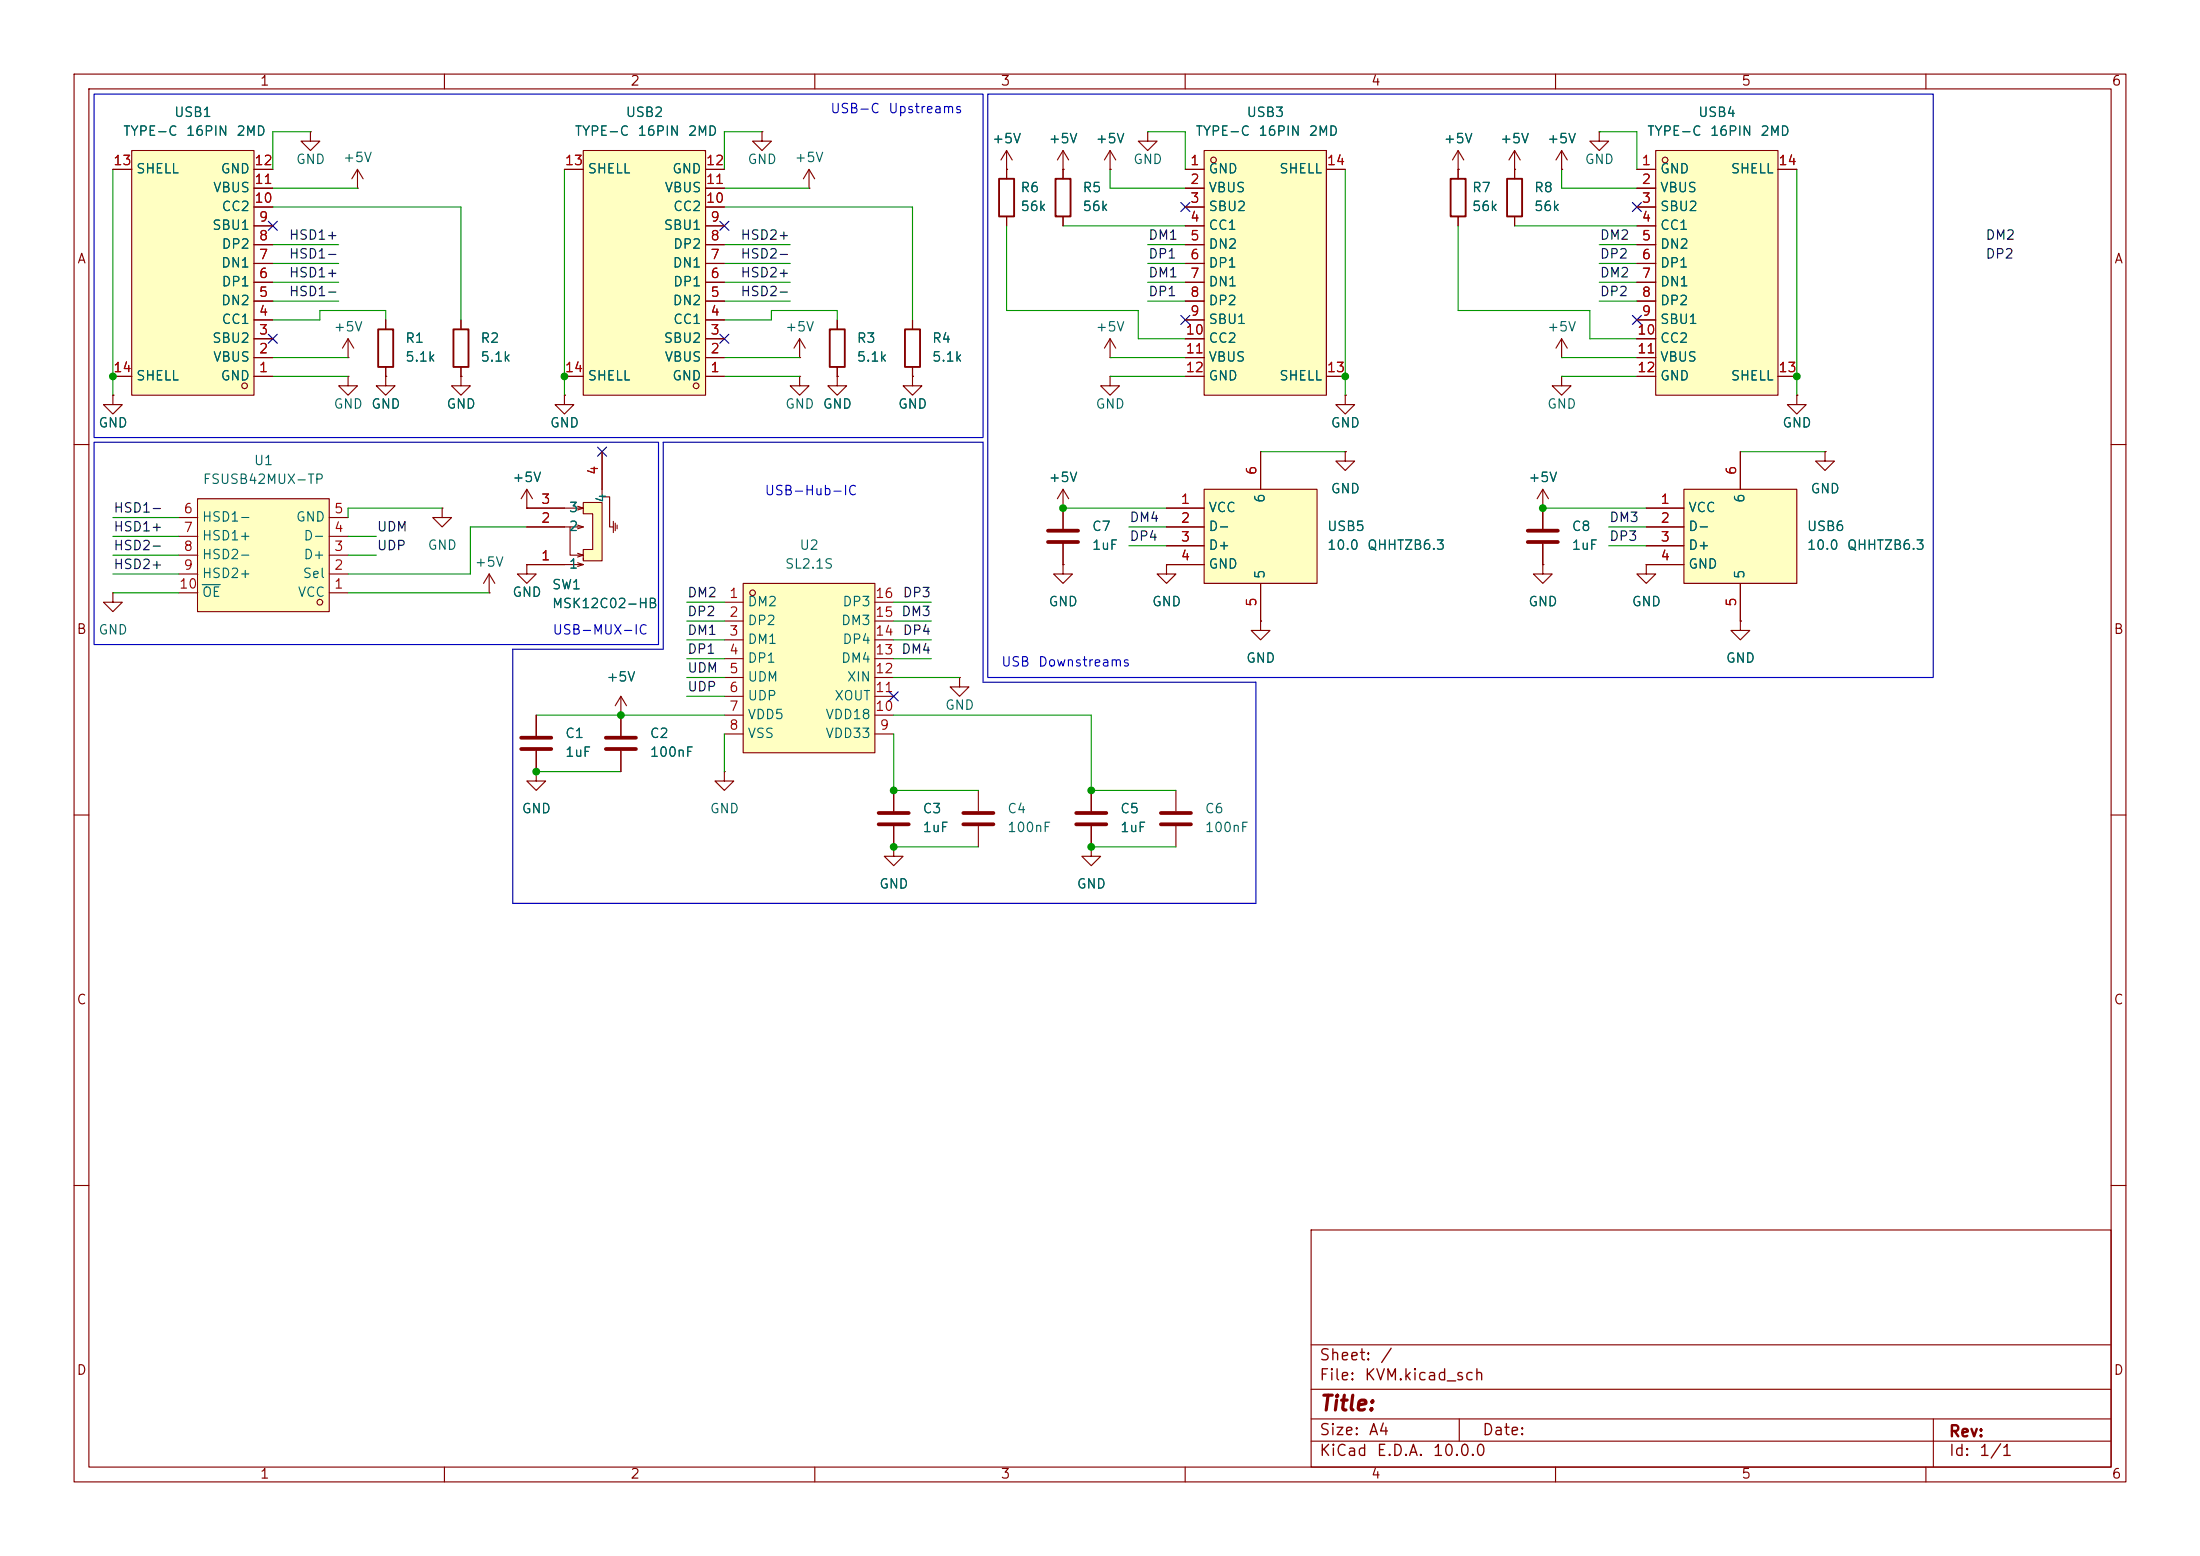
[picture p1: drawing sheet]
<svg xmlns="http://www.w3.org/2000/svg" width="297mm" height="210mm" viewBox="0 0 297 210" stroke-linecap="round" stroke-linejoin="round" font-family="sans-serif">
<g fill="none" stroke="#840000" stroke-width=".15">
<path d="M10 10h277v190h-277zM12 12h273v186h-273zM60 10v2M110 10v2M160 10v2M210 10v2M260 10v2M143.5 22.9h.1M143.5 20.3l-.8 1.3M143.5 20.3l.8 1.3M143.5 20.3v2.6M149.9 22.9h.1"/>
<path d="M149.9 20.3l-.8 1.3M149.9 20.3l.7 1.3M149.9 20.3v2.6M76.2 53.3v1.3h1.3l-1.3 1.3-1.3-1.3h1.3M76.2 53.3h.1M10 60h2M285 60h2M83.8 96.5v2.8M10 110h2M83.8 101.3v2.8M120.6 114.3v1.3h1.3l-1.3 1.2-1.2-1.2h1.2M120.6 114.3h.1"/>
<path d="M120.6 106.7v2.8M120.6 111.5v2.8M285 110h2M10 160h2M177 166h108v32h-108zM285 160h2M60 198v2M110 198v2M160 198v2M177 194.5h108M177 191.5h108M177 187.5h108"/>
<path d="M177 181.5h108M197 191.5v3M210 198v2M260 198v2M261 191.5v6.5"/>
</g>
<path d="M81.8 99.6h4.1M81.8 101.1h4.1M118.6 109.7h4.1M118.6 111.3h4.1" fill="none" stroke="#840000" stroke-width=".51"/>
<path d="M100.3 78.7h17.8v22.9h-17.8z" fill="#ffffc2"/>
<g fill="none" stroke="#840000" stroke-width=".15">
<path d="M215.9 17.8v1.3h1.3l-1.3 1.2-1.3-1.2h1.3M215.9 17.8h.1M143.5 22.9v1.2M143.5 29.2v1.3M210.8 22.9h.1M210.8 20.3l-.7 1.3M210.8 20.3l.8 1.3M210.8 20.3v2.6M59.7 68.6v1.3h1.3l-1.3 1.2-1.3-1.2h1.3M59.7 68.6h.1M66 77.5l-.7 1.2M66 77.5l.8 1.2"/>
<path d="M66 77.5v2.5M71.1 68.6h.1M71.1 76.2v1.3h1.3l-1.3 1.2-1.3-1.2h1.3M71.1 76.2h.1M71.1 66l-.7 1.3M71.1 66l.8 1.3M71.1 66v2.6M100.3 78.7h17.8v22.9h-17.8zM66 80h.1M72.4 96.5v2.8M83.8 96.5h.1M83.8 94l-.7 1.3"/>
<path d="M83.8 94l.8 1.3M83.8 94v2.5M97.8 81.3h2.5M97.8 83.8h2.5M97.8 86.4h2.5M97.8 88.9h2.5M97.8 91.4h2.5M97.8 94h2.5M97.8 96.5h2.5M97.8 99.1h2.5M118.1 81.3h2.5M118.1 83.8h2.5"/>
<path d="M118.1 86.4h2.5M118.1 88.9h2.5M118.1 91.4h2.5M118.1 94h2.5M118.1 96.5h2.5M118.1 99.1h2.5M72.4 104.1v1.3h1.3l-1.3 1.3-1.3-1.3h1.3M72.4 104.1h.1M72.4 101.3v2.8M97.8 104.1v1.3h1.3l-1.3 1.3-1.3-1.3h1.3M97.8 104.1h.1M147.3 114.3v1.3h1.3l-1.3 1.2-1.3-1.2h1.3"/>
<path d="M147.3 114.3h.1"/>
<circle cx="101.6" cy="80" r=".38"/>
</g>
<path d="M142.5 24.1h2v5.1h-2z" fill="none" stroke="#840000" stroke-width=".25"/>
<path d="M70.4 99.6h4M70.4 101.1h4" fill="none" stroke="#840000" stroke-width=".51"/>
<path d="M78.7 67.8h2.6v7.9h-2.6v-1.5h1.3v-4.9h-1.3z" fill="#ffffc2"/>
<g fill="none" stroke="#840000" stroke-width=".15">
<path d="M71.1 76.2h7.6M71.1 71.1h7.6M77 71.1v3.8h1.7l-.7-.2M78 68.3l.7 .3h-7.6M78 76l.7 .2M78 70.9l.7 .2M78.7 67.8h2.6v7.9h-2.6v-1.5h1.3v-4.9h-1.3zM78.7 76.2l-.7 .3M78.7 74.9l-.7 .3M78.7 71.1l-.7 .3M78.7 68.6l-.7 .2M81.3 61v6.1h1v4h.5"/>
<path d="M82.8 70.4v1.5M83.1 70.6v1M83.3 70.9v.5"/>
</g>
<path d="M26.7 67.3h17.7v15.3h-17.7z" fill="#ffffc2"/>
<g fill="none" stroke="#840000" stroke-width=".15">
<path d="M15.2 53.3v1.3h1.3l-1.3 1.3-1.2-1.3h1.2M15.2 53.3h.1M24.1 77.5h2.6M24.1 74.9h2.6M24.1 72.4h2.6M24.1 69.9h2.6M26.7 67.3h17.7v15.3h-17.7zM44.4 77.5h2.6M44.4 74.9h2.6M44.4 72.4h2.6M44.4 69.9h2.6M15.2 80v1.3h1.3l-1.3 1.3-1.2-1.3h1.2"/>
<path d="M15.2 80h.1M24.1 80h2.6M44.4 80h2.6"/>
<circle cx="43.2" cy="81.3" r=".38"/>
</g>
<path d="M27.3 78.9h2.4" fill="none" stroke="#006464" stroke-width=".15"/>
<path d="M162.6 66h15.2v12.7h-15.2z" fill="#ffffc2"/>
<path d="M157.5 68.6h5.1M157.5 71.1h5.1M157.5 73.7h5.1M157.5 76.2h5.1M162.6 66h15.2v12.7h-15.2zM170.2 61v5M170.2 78.7v5.1" fill="none" stroke="#840000" stroke-width=".15"/>
<path d="M223.5 20.3h16.5v33h-16.5z" fill="#ffffc2"/>
<g fill="none" stroke="#840000" stroke-width=".15">
<path d="M221 22.9h2.5M221 25.4h2.5M221 27.9h2.5M221 30.5h2.5M221 33h2.5M221 35.6h2.5M221 38.1h2.5M223.5 20.3h16.5v33h-16.5zM240 22.9h2.6M221 40.6h2.5M221 43.2h2.5M221 45.7h2.5"/>
<path d="M221 48.3h2.5M221 50.8h2.5M240 50.8h2.6"/>
<circle cx="224.8" cy="21.6" r=".38"/>
</g>
<path d="M227.3 66h15.3v12.7h-15.3z" fill="#ffffc2"/>
<g fill="none" stroke="#840000" stroke-width=".15">
<path d="M154.9 17.8v1.3h1.3l-1.3 1.2-1.2-1.2h1.2M154.9 17.8h.1M48.3 25.4h.1M48.3 22.9l-.8 1.2M48.3 22.9l.7 1.2M48.3 22.9v2.5M196.8 22.9h.1M196.8 20.3l-.7 1.3M196.8 20.3l.8 1.3M196.8 20.3v3.8M196.8 29.2v1.3M204.5 22.9h.1"/>
<path d="M204.5 20.3v3.8M204.5 29.2v1.3M204.5 20.3l-.8 1.3M204.5 20.3l.7 1.3M47 48.3h.1M47 50.8v1.3h1.3l-1.3 1.2-1.3-1.2h1.3M47 50.8h.1M47 45.7l-.8 1.3M47 45.7l.8 1.3M47 45.7v2.6M52.1 50.8v1.3h1.2l-1.2 1.2-1.3-1.2h1.3M52.1 50.8h.1"/>
<path d="M52.1 43.2v1.3M52.1 49.5v1.3M62.2 50.8v1.3h1.3l-1.3 1.2-1.2-1.2h1.2M62.2 50.8h.1M62.2 43.2v1.3M62.2 49.5v1.3M123.2 50.8v1.3h1.3l-1.3 1.2-1.3-1.2h1.3M123.2 50.8h.1M123.2 43.2v1.3M123.2 49.5v1.3M149.9 48.3h.1M149.9 50.8v1.3h1.2l-1.2 1.2-1.3-1.2h1.3"/>
<path d="M149.9 50.8h.1M149.9 45.7l-.8 1.3M149.9 45.7l.7 1.3M149.9 45.7v2.6M210.8 48.3h.1M210.8 45.7l-.7 1.3M210.8 45.7l.8 1.3M210.8 45.7v2.6M143.5 68.6h.1M143.5 76.2v1.3h1.3l-1.3 1.2-1.3-1.2h1.3M143.5 76.2h.1M143.5 66v5.4"/>
<path d="M143.5 73.4v2.8M143.5 66l-.8 1.3M143.5 66l.8 1.3M157.5 76.2v1.3h1.2l-1.2 1.2-1.3-1.2h1.3M157.5 76.2h.1M222.2 68.6h5.1M222.2 71.1h5.1M222.2 73.7h5.1M222.2 76.2h5.1M227.3 66h15.3v12.7h-15.3zM234.9 61v5M234.9 78.7v5.1"/>
<path d="M246.4 61v1.2h1.2l-1.2 1.3-1.3-1.3h1.3M246.4 61h.1M129.5 91.4v1.3h1.3l-1.3 1.3-1.2-1.3h1.2M129.5 91.4h.1M234.9 83.8v1.3h1.3l-1.3 1.3-1.2-1.3h1.2M234.9 83.8h.1M132.1 106.7v2.8M132.1 111.5v2.8M147.3 106.7v2.8M147.3 111.5v2.8M158.7 106.7v2.8M158.7 111.5v2.8"/>
</g>
<path d="M195.8 24.1h2.1v5.1h-2.1zM203.5 24.1h2v5.1h-2zM51.1 44.5h2v5h-2zM61.2 44.5h2v5h-2zM122.2 44.5h2v5h-2z" fill="none" stroke="#840000" stroke-width=".25"/>
<path d="M141.5 71.6h4M141.5 73.2h4M130 109.7h4.1M130 111.3h4.1M145.3 109.7h4.1M145.3 111.3h4.1M156.7 109.7h4.1M156.7 111.3h4.1" fill="none" stroke="#840000" stroke-width=".51"/>
<path d="M17.8 20.3h16.5v33h-16.5z" fill="#ffffc2"/>
<g fill="none" stroke="#840000" stroke-width=".15">
<path d="M102.9 17.8v1.3h1.2l-1.2 1.2-1.3-1.2h1.3M102.9 17.8h.1M15.2 22.9h2.6M17.8 20.3h16.5v33h-16.5zM34.3 38.1h2.5M34.3 35.6h2.5M34.3 33h2.5M34.3 30.5h2.5M34.3 27.9h2.5M34.3 25.4h2.5M34.3 22.9h2.5M109.2 25.4h.1"/>
<path d="M109.2 22.9l-.7 1.2M109.2 22.9l.8 1.2M109.2 22.9v2.5M15.2 50.8h2.6M34.3 50.8h2.5M34.3 48.3h2.5M34.3 45.7h2.5M34.3 43.2h2.5M34.3 40.6h2.5M107.9 50.8v1.3h1.3l-1.3 1.2-1.2-1.2h1.2M107.9 50.8h.1M107.9 48.3h.1"/>
<path d="M107.9 45.7l-.7 1.3M107.9 45.7l.8 1.3M107.9 45.7v2.6M113 50.8v1.3h1.3l-1.3 1.2-1.2-1.2h1.2M113 50.8h.1M113 43.2v1.3M113 49.5v1.3M210.8 50.8v1.3h1.3l-1.3 1.2-1.3-1.2h1.3M210.8 50.8h.1M242.6 53.3v1.3h1.2l-1.2 1.3-1.3-1.3h1.3M242.6 53.3h.1M181.6 61v1.2h1.3l-1.3 1.3-1.3-1.3h1.3"/>
<path d="M181.6 61h.1M208.3 76.2v1.3h1.2l-1.2 1.2-1.3-1.2h1.3M208.3 76.2h.1M208.3 68.6h.1M208.3 66v5.4M208.3 73.4v2.8M208.3 66l-.8 1.3M208.3 66l.7 1.3M222.2 76.2v1.3h1.3l-1.3 1.2-1.2-1.2h1.2M222.2 76.2h.1"/>
<circle cx="33" cy="52.1" r=".38"/>
</g>
<path d="M112 44.5h2v5h-2z" fill="none" stroke="#840000" stroke-width=".25"/>
<path d="M206.2 71.6h4.1M206.2 73.2h4.1" fill="none" stroke="#840000" stroke-width=".51"/>
<path d="M78.7 20.3h16.5v33h-16.5z" fill="#ffffc2"/>
<g fill="none" stroke="#840000" stroke-width=".15">
<path d="M76.2 22.9h2.5M78.7 20.3h16.5v33h-16.5zM95.2 38.1h2.6M95.2 35.6h2.6M95.2 33h2.6M95.2 30.5h2.6M95.2 27.9h2.6M95.2 25.4h2.6M95.2 22.9h2.6M135.9 22.9h.1M135.9 20.3l-.8 1.3M135.9 20.3l.8 1.3"/>
<path d="M135.9 20.3v3.8M135.9 29.2v1.3M76.2 50.8h2.5M95.2 50.8h2.6M95.2 48.3h2.6M95.2 45.7h2.6M95.2 43.2h2.6M95.2 40.6h2.6"/>
<circle cx="94" cy="52.1" r=".38"/>
</g>
<path d="M134.9 24.1h2v5.1h-2z" fill="none" stroke="#840000" stroke-width=".25"/>
<path d="M162.6 20.3h16.5v33h-16.5z" fill="#ffffc2"/>
<g fill="none" stroke="#840000" stroke-width=".15">
<path d="M41.9 17.8v1.3h1.3l-1.3 1.2-1.3-1.2h1.3M41.9 17.8h.1M15.2 22.9h2.6M34.3 22.9h2.5M34.3 25.4h2.5M34.3 27.9h2.5M34.3 30.5h2.5M34.3 33h2.5M34.3 35.6h2.5M34.3 38.1h2.5M76.2 22.9h2.5M95.2 22.9h2.6"/>
<path d="M95.2 25.4h2.6M95.2 27.9h2.6M95.2 30.5h2.6M95.2 33h2.6M95.2 35.6h2.6M95.2 38.1h2.6M135.9 22.9h.1M135.9 22.9v1.2M135.9 29.2v1.3M143.5 22.9h.1M143.5 22.9v1.2M143.5 29.2v1.3"/>
<path d="M149.9 22.9h.1M160 22.9h2.6M160 25.4h2.6M160 27.9h2.6M160 30.5h2.6M160 33h2.6M160 35.6h2.6M160 38.1h2.6M162.6 20.3h16.5v33h-16.5zM179.1 22.9h2.5M196.8 22.9h.1M196.8 22.9v1.2"/>
<path d="M196.8 29.2v1.3M204.5 22.9h.1M204.5 22.9v1.2M204.5 29.2v1.3M210.8 22.9h.1M221 22.9h2.5M221 25.4h2.5M221 27.9h2.5M221 30.5h2.5M221 33h2.5M221 35.6h2.5M221 38.1h2.5"/>
<path d="M240 22.9h2.6M15.2 53.3h.1M15.2 50.8h2.6M34.3 40.6h2.5M34.3 43.2h2.5M34.3 45.7h2.5M34.3 48.3h2.5M34.3 50.8h2.5M52.1 50.8h.1M52.1 43.2v1.3M52.1 49.5v1.3M62.2 50.8h.1"/>
<path d="M62.2 43.2v1.3M62.2 49.5v1.3M76.2 53.3h.1M76.2 50.8h2.5M95.2 40.6h2.6M95.2 43.2h2.6M95.2 45.7h2.6M95.2 48.3h2.6M95.2 50.8h2.6M113 50.8h.1M113 43.2v1.3M113 49.5v1.3"/>
<path d="M123.2 50.8h.1M123.2 43.2v1.3M123.2 49.5v1.3M160 40.6h2.6M160 43.2h2.6M160 45.7h2.6M160 48.3h2.6M160 50.8h2.6M179.1 50.8h2.5M181.6 53.3v1.3h1.3l-1.3 1.3-1.3-1.3h1.3M181.6 53.3h.1M221 40.6h2.5"/>
<path d="M221 43.2h2.5M221 45.7h2.5M221 48.3h2.5M221 50.8h2.5M240 50.8h2.6M242.6 53.3h.1M71.1 76.2h.1M71.1 68.6h.1M71.1 76.2h5.1M71.1 71.1h5.1M71.1 68.6h5.1M81.3 61v5"/>
<path d="M143.5 68.6h.1M143.5 76.2h.1M143.5 68.6v2.8M143.5 73.4v2.8M157.5 76.2h.1M157.5 76.2h5.1M157.5 71.1h5.1M157.5 68.6h5.1M157.5 73.7h5.1M170.2 61v5M170.2 78.7v5.1M181.6 61h.1"/>
<path d="M208.3 68.6h.1M208.3 76.2h.1M208.3 68.6v2.8M208.3 73.4v2.8M222.2 76.2h.1M222.2 76.2h5.1M222.2 71.1h5.1M222.2 68.6h5.1M222.2 73.7h5.1M234.9 61v5M234.9 78.7v5.1M246.4 61h.1"/>
<path d="M72.4 96.5v2.8M83.8 96.5h.1M83.8 96.5v2.8M170.2 83.8v1.3h1.2l-1.2 1.3-1.3-1.3h1.3M170.2 83.8h.1M234.9 83.8h.1M72.4 104.1h.1M72.4 101.3v2.8M83.8 101.3v2.8M120.6 114.3h.1M120.6 106.7v2.8M120.6 111.5v2.8"/>
<path d="M147.3 114.3h.1M147.3 106.7v2.8M147.3 111.5v2.8"/>
<circle cx="163.8" cy="21.6" r=".38"/>
</g>
<path d="M12.7 12.7h120v46.4h-120zM133.3 12.7h127.7v78.7h-127.7zM12.7 59.7h76.2v27.3h-76.2zM89.5 59.7h43.2v32.4h36.8v29.8h-100.3v-34.3h20.3z" fill="none" stroke="#0000c2" stroke-width=".15"/>
<g fill="none" stroke="#009600" stroke-width=".15">
<path d="M41.9 17.8h-5.1v5.1M102.9 17.8h-5.1v5.1M154.9 17.8h5.1v5.1M215.9 17.8h5.1v5.1M15.2 22.9v30.4M36.8 27.9h25.4v15.3M36.8 33h8.9M36.8 38.1h8.9M36.8 35.6h8.9M36.8 25.4h11.5M76.2 22.9v30.4M97.8 27.9h25.4v15.3"/>
<path d="M97.8 33h8.9M97.8 38.1h8.9M97.8 35.6h8.9M97.8 25.4h11.4M135.9 30.5v11.4h17.8v3.8h6.3M143.5 30.5h16.5M149.9 22.9v2.5h10.1M154.9 33h5.1M154.9 38.1h5.1M154.9 35.6h5.1M181.6 22.9v30.4M196.8 30.5v11.4h17.8v3.8h6.4"/>
<path d="M204.5 30.5h16.5M210.8 22.9v2.5h10.2M215.9 33h5.1M215.9 38.1h5.1M215.9 35.6h5.1M242.6 22.9v30.4M36.8 50.8h10.2M36.8 48.3h10.2M36.8 40.6h8.9M36.8 43.2h6.4v-1.3h8.9v1.3M97.8 50.8h10.1M97.8 48.3h10.1"/>
<path d="M97.8 40.6h8.9M97.8 43.2h6.3v-1.3h8.9v1.3M149.9 50.8h10.1M149.9 48.3h10.1M154.9 40.6h5.1M210.8 50.8h10.2M210.8 48.3h10.2M215.9 40.6h5.1M15.2 72.4h8.9M15.2 77.5h8.9M15.2 69.9h8.9M15.2 74.9h8.9"/>
<path d="M47 72.4h3.8M47 74.9h3.8M59.7 68.6h-12.7v1.3M71.1 71.1h-7.6v6.4h-16.5M143.5 68.6h14M152.4 73.7h5.1M152.4 71.1h5.1M170.2 61h11.4M208.3 68.6h13.9M217.2 73.7h5M217.2 71.1h5M234.9 61h11.5"/>
<path d="M15.2 80h8.9M47 80h19M72.4 96.5h25.4M92.7 83.8h5.1M92.7 88.9h5.1M92.7 91.4h5.1M92.7 94h5.1M92.7 81.3h5.1M92.7 86.4h5.1M97.8 99.1v5M120.6 83.8h5.1M120.6 96.5h26.7v10.2h11.4"/>
<path d="M120.6 88.9h5.1M120.6 91.4h8.9M120.6 81.3h5.1M120.6 99.1v7.6h11.5M120.6 86.4h5.1M72.4 104.1h11.4M120.6 114.3h11.5M147.3 114.3h11.4"/>
</g>
<g fill="none" stroke="#000084" stroke-width=".15">
<path d="M36.2 29.9l1.2 1.2M37.4 29.9l-1.2 1.2M97.2 29.9l1.2 1.2M98.4 29.9l-1.2 1.2M159.4 27.3l1.2 1.2M160.6 27.3l-1.2 1.2M220.4 27.3l1.2 1.2M221.6 27.3l-1.2 1.2M36.2 45.1l1.2 1.2M37.4 45.1l-1.2 1.2M97.2 45.1l1.2 1.2M98.4 45.1l-1.2 1.2"/>
<path d="M159.4 42.6l1.2 1.2M160.6 42.6l-1.2 1.2M220.4 42.6l1.2 1.2M221.6 42.6l-1.2 1.2M80.7 60.4l1.2 1.2M81.9 60.4l-1.2 1.2M120 93.4l1.3 1.2M121.3 93.4l-1.3 1.2"/>
</g>
<g fill="#009600" stroke="#009600" stroke-width=".14">
<circle cx="76.2" cy="50.8" r=".46"/>
<circle cx="15.2" cy="50.8" r=".46"/>
<circle cx="83.8" cy="96.5" r=".46"/>
<circle cx="72.4" cy="104.1" r=".46"/>
<circle cx="147.3" cy="114.3" r=".46"/>
<circle cx="120.6" cy="106.7" r=".46"/>
<circle cx="120.6" cy="114.3" r=".46"/>
<circle cx="147.3" cy="106.7" r=".46"/>
<circle cx="143.5" cy="68.6" r=".46"/>
<circle cx="181.6" cy="50.8" r=".46"/>
<circle cx="208.3" cy="68.6" r=".46"/>
<circle cx="242.6" cy="50.8" r=".46"/>
</g>
<text font-size="2" fill="#840000" x="178" y="190.9">Title:</text>
<g font-size="1.5" fill="#840000">
<text x="178" y="184">Sheet:</text>
<text x="186.2" y="184">/</text>
<text x="178" y="186.7">File:</text>
<text x="184.1" y="186.7">KVM.kicad_sch</text>
<text x="178" y="196.9">KiCad</text>
<text x="178" y="194.1">Size:</text>
<text x="184.7" y="194.1">A4</text>
<text x="185.7" y="196.9">E.D.A.</text>
<text x="193.3" y="196.9">10.0.0</text>
<text x="200" y="194.1">Date:</text>
<text x="263" y="194.3">Rev:</text>
<text x="263" y="196.9">Id:</text>
<text x="267.1" y="196.9">1/1</text>
</g>
<g font-size="1.3" fill="#840000">
<text x="35" y="11.9">1</text>
<text x="85" y="11.9">2</text>
<text x="135" y="11.9">3</text>
<text x="185" y="11.9">4</text>
<text x="235" y="11.9">5</text>
<text x="285" y="11.9">6</text>
<text x="10.3" y="35.9">A</text>
<text x="285.3" y="35.9">A</text>
<text x="10.3" y="85.9">B</text>
<text x="285.3" y="85.9">B</text>
<text x="10.3" y="135.9">C</text>
<text x="285.3" y="135.9">C</text>
<text x="10.3" y="185.9">D</text>
<text x="285.3" y="185.9">D</text>
<text x="35" y="199.9">1</text>
<text x="85" y="199.9">2</text>
<text x="135" y="199.9">3</text>
<text x="185" y="199.9">4</text>
<text x="235" y="199.9">5</text>
<text x="285" y="199.9">6</text>
</g>
<g font-size="1.3" fill="#006464">
<text x="23.4" y="16.1">USB1</text>
<text x="84.4" y="16.1">USB2</text>
<text x="168.2" y="16.1">USB3</text>
<text x="229.2" y="16.1">USB4</text>
<text x="16.5" y="18.6">TYPE-C</text>
<text x="18.3" y="23.7">SHELL</text>
<text x="25" y="18.6">16PIN</text>
<text x="29.7" y="23.7">GND</text>
<text x="31.8" y="18.6">2MD</text>
<text x="39.9" y="22.5">GND</text>
<text x="46.2" y="22.2">+5V</text>
<text x="77.5" y="18.6">TYPE-C</text>
<text x="79.2" y="23.7">SHELL</text>
<text x="86" y="18.6">16PIN</text>
<text x="90.7" y="23.7">GND</text>
<text x="92.8" y="18.6">2MD</text>
<text x="100.8" y="22.5">GND</text>
<text x="107.2" y="22.2">+5V</text>
<text x="133.9" y="19.7">+5V</text>
<text x="141.5" y="19.7">+5V</text>
<text x="147.8" y="19.7">+5V</text>
<text x="152.9" y="22.5">GND</text>
<text x="161.3" y="18.6">TYPE-C</text>
<text x="163.1" y="23.7">GND</text>
<text x="169.8" y="18.6">16PIN</text>
<text x="172.6" y="23.7">SHELL</text>
<text x="176.6" y="18.6">2MD</text>
<text x="194.8" y="19.7">+5V</text>
<text x="202.4" y="19.7">+5V</text>
<text x="208.8" y="19.7">+5V</text>
<text x="213.9" y="22.5">GND</text>
<text x="222.3" y="18.6">TYPE-C</text>
<text x="224" y="23.7">GND</text>
<text x="230.8" y="18.6">16PIN</text>
<text x="233.6" y="23.7">SHELL</text>
<text x="237.6" y="18.6">2MD</text>
<text x="28.7" y="26.3">VBUS</text>
<text x="29.8" y="28.8">CC2</text>
<text x="89.6" y="26.3">VBUS</text>
<text x="90.8" y="28.8">CC2</text>
<text x="137.7" y="26.3">R6</text>
<text x="137.7" y="28.8">56k</text>
<text x="146.1" y="26.3">R5</text>
<text x="146.1" y="28.8">56k</text>
<text x="163.1" y="26.3">VBUS</text>
<text x="163.1" y="28.8">SBU2</text>
<text x="198.6" y="26.3">R7</text>
<text x="198.6" y="28.8">56k</text>
<text x="207" y="26.3">R8</text>
<text x="207" y="28.8">56k</text>
<text x="224" y="26.3">VBUS</text>
<text x="224" y="28.8">SBU2</text>
<text x="28.6" y="31.3">SBU1</text>
<text x="29.8" y="33.9">DP2</text>
<text x="89.5" y="31.3">SBU1</text>
<text x="90.8" y="33.9">DP2</text>
<text x="163.1" y="31.3">CC1</text>
<text x="163.1" y="33.9">DN2</text>
<text x="224" y="31.3">CC1</text>
<text x="224" y="33.9">DN2</text>
<text x="29.8" y="41.5">DN2</text>
<text x="29.8" y="36.4">DN1</text>
<text x="29.8" y="39">DP1</text>
<text x="90.7" y="41.5">DN2</text>
<text x="90.7" y="36.4">DN1</text>
<text x="90.8" y="39">DP1</text>
<text x="163.1" y="36.4">DP1</text>
<text x="163.1" y="39">DN1</text>
<text x="163.1" y="41.5">DP2</text>
<text x="224" y="36.4">DP1</text>
<text x="224" y="39">DN1</text>
<text x="224" y="41.5">DP2</text>
<text x="28.6" y="46.6">SBU2</text>
<text x="29.8" y="44">CC1</text>
<text x="45" y="45.1">+5V</text>
<text x="54.6" y="46.6">R1</text>
<text x="64.8" y="46.6">R2</text>
<text x="89.5" y="46.6">SBU2</text>
<text x="90.8" y="44">CC1</text>
<text x="105.9" y="45.1">+5V</text>
<text x="115.6" y="46.6">R3</text>
<text x="125.7" y="46.6">R4</text>
<text x="147.8" y="45.1">+5V</text>
<text x="163.1" y="44">SBU1</text>
<text x="163.1" y="46.6">CC2</text>
<text x="208.8" y="45.1">+5V</text>
<text x="224" y="44">SBU1</text>
<text x="224" y="46.6">CC2</text>
<text x="18.3" y="51.7">SHELL</text>
<text x="28.7" y="49.1">VBUS</text>
<text x="29.7" y="51.7">GND</text>
<text x="54.6" y="49.1">5.1k</text>
<text x="64.8" y="49.1">5.1k</text>
<text x="79.2" y="51.7">SHELL</text>
<text x="89.6" y="49.1">VBUS</text>
<text x="90.7" y="51.7">GND</text>
<text x="115.6" y="49.1">5.1k</text>
<text x="125.7" y="49.1">5.1k</text>
<text x="163.1" y="49.1">VBUS</text>
<text x="163.1" y="51.7">GND</text>
<text x="172.6" y="51.7">SHELL</text>
<text x="224" y="49.1">VBUS</text>
<text x="224" y="51.7">GND</text>
<text x="233.6" y="51.7">SHELL</text>
<text x="13.2" y="58">GND</text>
<text x="45" y="55.5">GND</text>
<text x="50" y="55.5">GND</text>
<text x="60.2" y="55.5">GND</text>
<text x="74.2" y="58">GND</text>
<text x="105.9" y="55.5">GND</text>
<text x="111" y="55.5">GND</text>
<text x="121.2" y="55.5">GND</text>
<text x="147.8" y="55.5">GND</text>
<text x="179.6" y="58">GND</text>
<text x="208.8" y="55.5">GND</text>
<text x="240.5" y="58">GND</text>
<text x="27.3" y="65.6">FSUSB42MUX-TP</text>
<text x="34.2" y="63.1">U1</text>
<text x="69.1" y="65.4">+5V</text>
<text x="141.5" y="65.4">+5V</text>
<text x="206.2" y="65.4">+5V</text>
<text x="27.2" y="70.7">HSD1-</text>
<text x="39.9" y="70.7">GND</text>
<text x="76.7" y="72">2</text>
<text x="76.7" y="69.4">3</text>
<text x="82.1" y="68" transform="rotate(-90 82.1 68)">4</text>
<text x="147.3" y="72">C7</text>
<text x="163.1" y="69.4">VCC</text>
<text x="163.1" y="72">D-</text>
<text x="171" y="68" transform="rotate(-90 171 68)">6</text>
<text x="179.1" y="72">USB5</text>
<text x="179.6" y="66.9">GND</text>
<text x="212.1" y="72">C8</text>
<text x="227.8" y="69.4">VCC</text>
<text x="227.8" y="72">D-</text>
<text x="235.8" y="68" transform="rotate(-90 235.8 68)">6</text>
<text x="243.8" y="72">USB6</text>
<text x="244.3" y="66.9">GND</text>
<text x="27.2" y="73.3">HSD1+</text>
<text x="27.2" y="75.8">HSD2-</text>
<text x="40.9" y="75.8">D+</text>
<text x="40.9" y="73.3">D-</text>
<text x="57.7" y="74.5">GND</text>
<text x="64" y="76.8">+5V</text>
<text x="76.7" y="77.1">1</text>
<text x="105.9" y="77.1">SL2.1S</text>
<text x="107.8" y="74.5">U2</text>
<text x="147.3" y="74.5">1uF</text>
<text x="163.1" y="74.5">D+</text>
<text x="163.1" y="77.1">GND</text>
<text x="179.1" y="74.5">10.0</text>
<text x="184.5" y="74.5">QHHTZB6.3</text>
<text x="212.1" y="74.5">1uF</text>
<text x="227.8" y="74.5">D+</text>
<text x="227.8" y="77.1">GND</text>
<text x="243.8" y="74.5">10.0</text>
<text x="249.3" y="74.5">QHHTZB6.3</text>
<text x="27.2" y="78.3">HSD2+</text>
<text x="27.2" y="80.9">OE</text>
<text x="40.1" y="80.9">VCC</text>
<text x="40.8" y="78.3">Sel</text>
<text x="69.1" y="80.9">GND</text>
<text x="74.4" y="79.9">SW1</text>
<text x="74.4" y="82.4">MSK12C02-HB</text>
<text x="100.8" y="82.1">DM2</text>
<text x="113.6" y="82.1">DP3</text>
<text x="141.5" y="82.1">GND</text>
<text x="155.4" y="82.1">GND</text>
<text x="171" y="78.2" transform="rotate(-90 171 78.2)">5</text>
<text x="206.2" y="82.1">GND</text>
<text x="220.2" y="82.1">GND</text>
<text x="235.8" y="78.2" transform="rotate(-90 235.8 78.2)">5</text>
<text x="13.2" y="86">GND</text>
<text x="100.8" y="84.7">DP2</text>
<text x="100.8" y="87.2">DM1</text>
<text x="100.8" y="89.8">DP1</text>
<text x="113.5" y="89.8">DM4</text>
<text x="113.5" y="84.7">DM3</text>
<text x="113.6" y="87.2">DP4</text>
<text x="168.1" y="89.8">GND</text>
<text x="232.9" y="89.8">GND</text>
<text x="81.8" y="92.3">+5V</text>
<text x="100.8" y="92.3">UDM</text>
<text x="100.8" y="94.8">UDP</text>
<text x="112.6" y="94.8">XOUT</text>
<text x="114.3" y="92.3">XIN</text>
<text x="76.2" y="99.9">C1</text>
<text x="87.6" y="99.9">C2</text>
<text x="100.8" y="97.4">VDD5</text>
<text x="100.8" y="99.9">VSS</text>
<text x="111.4" y="99.9">VDD33</text>
<text x="111.4" y="97.4">VDD18</text>
<text x="127.5" y="96.1">GND</text>
<text x="76.2" y="102.5">1uF</text>
<text x="87.6" y="102.5">100nF</text>
<text x="70.4" y="110.1">GND</text>
<text x="95.8" y="110.1">GND</text>
<text x="124.5" y="110.1">C3</text>
<text x="124.5" y="112.6">1uF</text>
<text x="135.9" y="110.1">C4</text>
<text x="135.9" y="112.6">100nF</text>
<text x="151.1" y="110.1">C5</text>
<text x="151.1" y="112.6">1uF</text>
<text x="162.6" y="110.1">C6</text>
<text x="162.6" y="112.6">100nF</text>
<text x="118.6" y="120.2">GND</text>
<text x="145.3" y="120.2">GND</text>
</g>
<g font-size="1.3" fill="#0000c2">
<text x="112" y="15.6">USB-C</text>
<text x="119.8" y="15.6">Upstreams</text>
<text x="103.1" y="67.2">USB-Hub-IC</text>
<text x="74.5" y="86">USB-MUX-IC</text>
<text x="135.1" y="90.3">USB</text>
<text x="140.1" y="90.3">Downstreams</text>
</g>
<g font-size="1.3" fill="#a90000">
<text x="15.2" y="22.6">13</text>
<text x="34.2" y="22.6">12</text>
<text x="76.2" y="22.6">13</text>
<text x="95.2" y="22.6">12</text>
<text x="160.6" y="22.6">1</text>
<text x="179" y="22.6">14</text>
<text x="221.5" y="22.6">1</text>
<text x="240" y="22.6">14</text>
<text x="34.2" y="27.7">10</text>
<text x="34.2" y="25.1">11</text>
<text x="95.2" y="27.7">10</text>
<text x="95.2" y="25.1">11</text>
<text x="160.6" y="25.1">2</text>
<text x="160.6" y="27.7">3</text>
<text x="221.5" y="25.1">2</text>
<text x="221.5" y="27.7">3</text>
<text x="34.9" y="35.3">7</text>
<text x="34.9" y="32.8">8</text>
<text x="34.9" y="30.2">9</text>
<text x="95.8" y="35.3">7</text>
<text x="95.8" y="32.8">8</text>
<text x="95.8" y="30.2">9</text>
<text x="160.6" y="30.2">4</text>
<text x="160.6" y="32.8">5</text>
<text x="160.6" y="35.3">6</text>
<text x="221.5" y="30.2">4</text>
<text x="221.5" y="32.8">5</text>
<text x="221.5" y="35.3">6</text>
<text x="34.9" y="40.4">5</text>
<text x="34.9" y="37.8">6</text>
<text x="95.8" y="40.4">5</text>
<text x="95.8" y="37.8">6</text>
<text x="160.6" y="37.8">7</text>
<text x="160.6" y="40.4">8</text>
<text x="221.5" y="37.8">7</text>
<text x="221.5" y="40.4">8</text>
<text x="34.9" y="45.5">3</text>
<text x="34.9" y="42.9">4</text>
<text x="95.8" y="45.5">3</text>
<text x="95.8" y="42.9">4</text>
<text x="160" y="45.5">10</text>
<text x="160.6" y="42.9">9</text>
<text x="220.9" y="45.5">10</text>
<text x="221.5" y="42.9">9</text>
<text x="15.2" y="50.5">14</text>
<text x="34.9" y="50.5">1</text>
<text x="34.9" y="48">2</text>
<text x="76.2" y="50.5">14</text>
<text x="95.8" y="50.5">1</text>
<text x="95.8" y="48">2</text>
<text x="160" y="48">11</text>
<text x="160" y="50.5">12</text>
<text x="179" y="50.5">13</text>
<text x="220.9" y="48">11</text>
<text x="220.9" y="50.5">12</text>
<text x="240" y="50.5">13</text>
<text x="81" y="64.2" transform="rotate(-90 81 64.2)">4</text>
<text x="169.9" y="64.2" transform="rotate(-90 169.9 64.2)">6</text>
<text x="234.7" y="64.2" transform="rotate(-90 234.7 64.2)">6</text>
<text x="24.7" y="69.6">6</text>
<text x="45" y="69.6">5</text>
<text x="73" y="70.9">2</text>
<text x="73" y="68.3">3</text>
<text x="159.3" y="68.3">1</text>
<text x="159.3" y="70.9">2</text>
<text x="224.1" y="68.3">1</text>
<text x="224.1" y="70.9">2</text>
<text x="24.7" y="72.1">7</text>
<text x="24.7" y="74.7">8</text>
<text x="24.7" y="77.2">9</text>
<text x="45" y="77.2">2</text>
<text x="45" y="74.7">3</text>
<text x="45" y="72.1">4</text>
<text x="73" y="75.9">1</text>
<text x="159.3" y="73.4">3</text>
<text x="159.3" y="75.9">4</text>
<text x="224.1" y="73.4">3</text>
<text x="224.1" y="75.9">4</text>
<text x="24.1" y="79.8">10</text>
<text x="45" y="79.8">1</text>
<text x="98.4" y="81">1</text>
<text x="98.4" y="83.6">2</text>
<text x="118.1" y="83.6">15</text>
<text x="118.1" y="81">16</text>
<text x="169.9" y="82" transform="rotate(-90 169.9 82)">5</text>
<text x="234.7" y="82" transform="rotate(-90 234.7 82)">5</text>
<text x="98.4" y="86.1">3</text>
<text x="98.4" y="88.6">4</text>
<text x="118.1" y="88.6">13</text>
<text x="118.1" y="86.1">14</text>
<text x="98.4" y="91.2">5</text>
<text x="98.4" y="93.7">6</text>
<text x="118.1" y="93.7">11</text>
<text x="118.1" y="91.2">12</text>
<text x="98.4" y="96.3">7</text>
<text x="98.4" y="98.8">8</text>
<text x="118.1" y="96.3">10</text>
<text x="118.7" y="98.8">9</text>
</g>
<g font-size="1.3" fill="#0f0f0f">
<text x="38.9" y="35.2">HSD1-</text>
<text x="38.9" y="32.7">HSD1+</text>
<text x="99.9" y="32.7">HSD2+</text>
<text x="99.9" y="35.2">HSD2-</text>
<text x="154.9" y="35.2">DP1</text>
<text x="154.9" y="32.7">DM1</text>
<text x="215.9" y="35.2">DP2</text>
<text x="215.9" y="32.7">DM2</text>
<text x="268" y="35.2">DP2</text>
<text x="268" y="32.7">DM2</text>
<text x="38.9" y="37.8">HSD1+</text>
<text x="38.9" y="40.3">HSD1-</text>
<text x="99.9" y="37.8">HSD2+</text>
<text x="99.9" y="40.3">HSD2-</text>
<text x="154.9" y="40.3">DP1</text>
<text x="154.9" y="37.8">DM1</text>
<text x="215.9" y="37.8">DM2</text>
<text x="215.9" y="40.3">DP2</text>
<text x="15.2" y="69.5">HSD1-</text>
<text x="152.4" y="70.8">DM4</text>
<text x="217.2" y="70.8">DM3</text>
<text x="15.2" y="72">HSD1+</text>
<text x="15.2" y="77.1">HSD2+</text>
<text x="15.2" y="74.6">HSD2-</text>
<text x="50.8" y="74.6">UDP</text>
<text x="50.8" y="72">UDM</text>
<text x="152.4" y="73.3">DP4</text>
<text x="217.2" y="73.3">DP3</text>
<text x="92.7" y="83.5">DP2</text>
<text x="92.7" y="80.9">DM2</text>
<text x="121.6" y="83.5">DM3</text>
<text x="121.8" y="80.9">DP3</text>
<text x="92.7" y="88.6">DP1</text>
<text x="92.7" y="86">DM1</text>
<text x="121.6" y="88.6">DM4</text>
<text x="121.8" y="86">DP4</text>
<text x="92.7" y="93.6">UDP</text>
<text x="92.7" y="91.1">UDM</text>
</g>
</svg>
